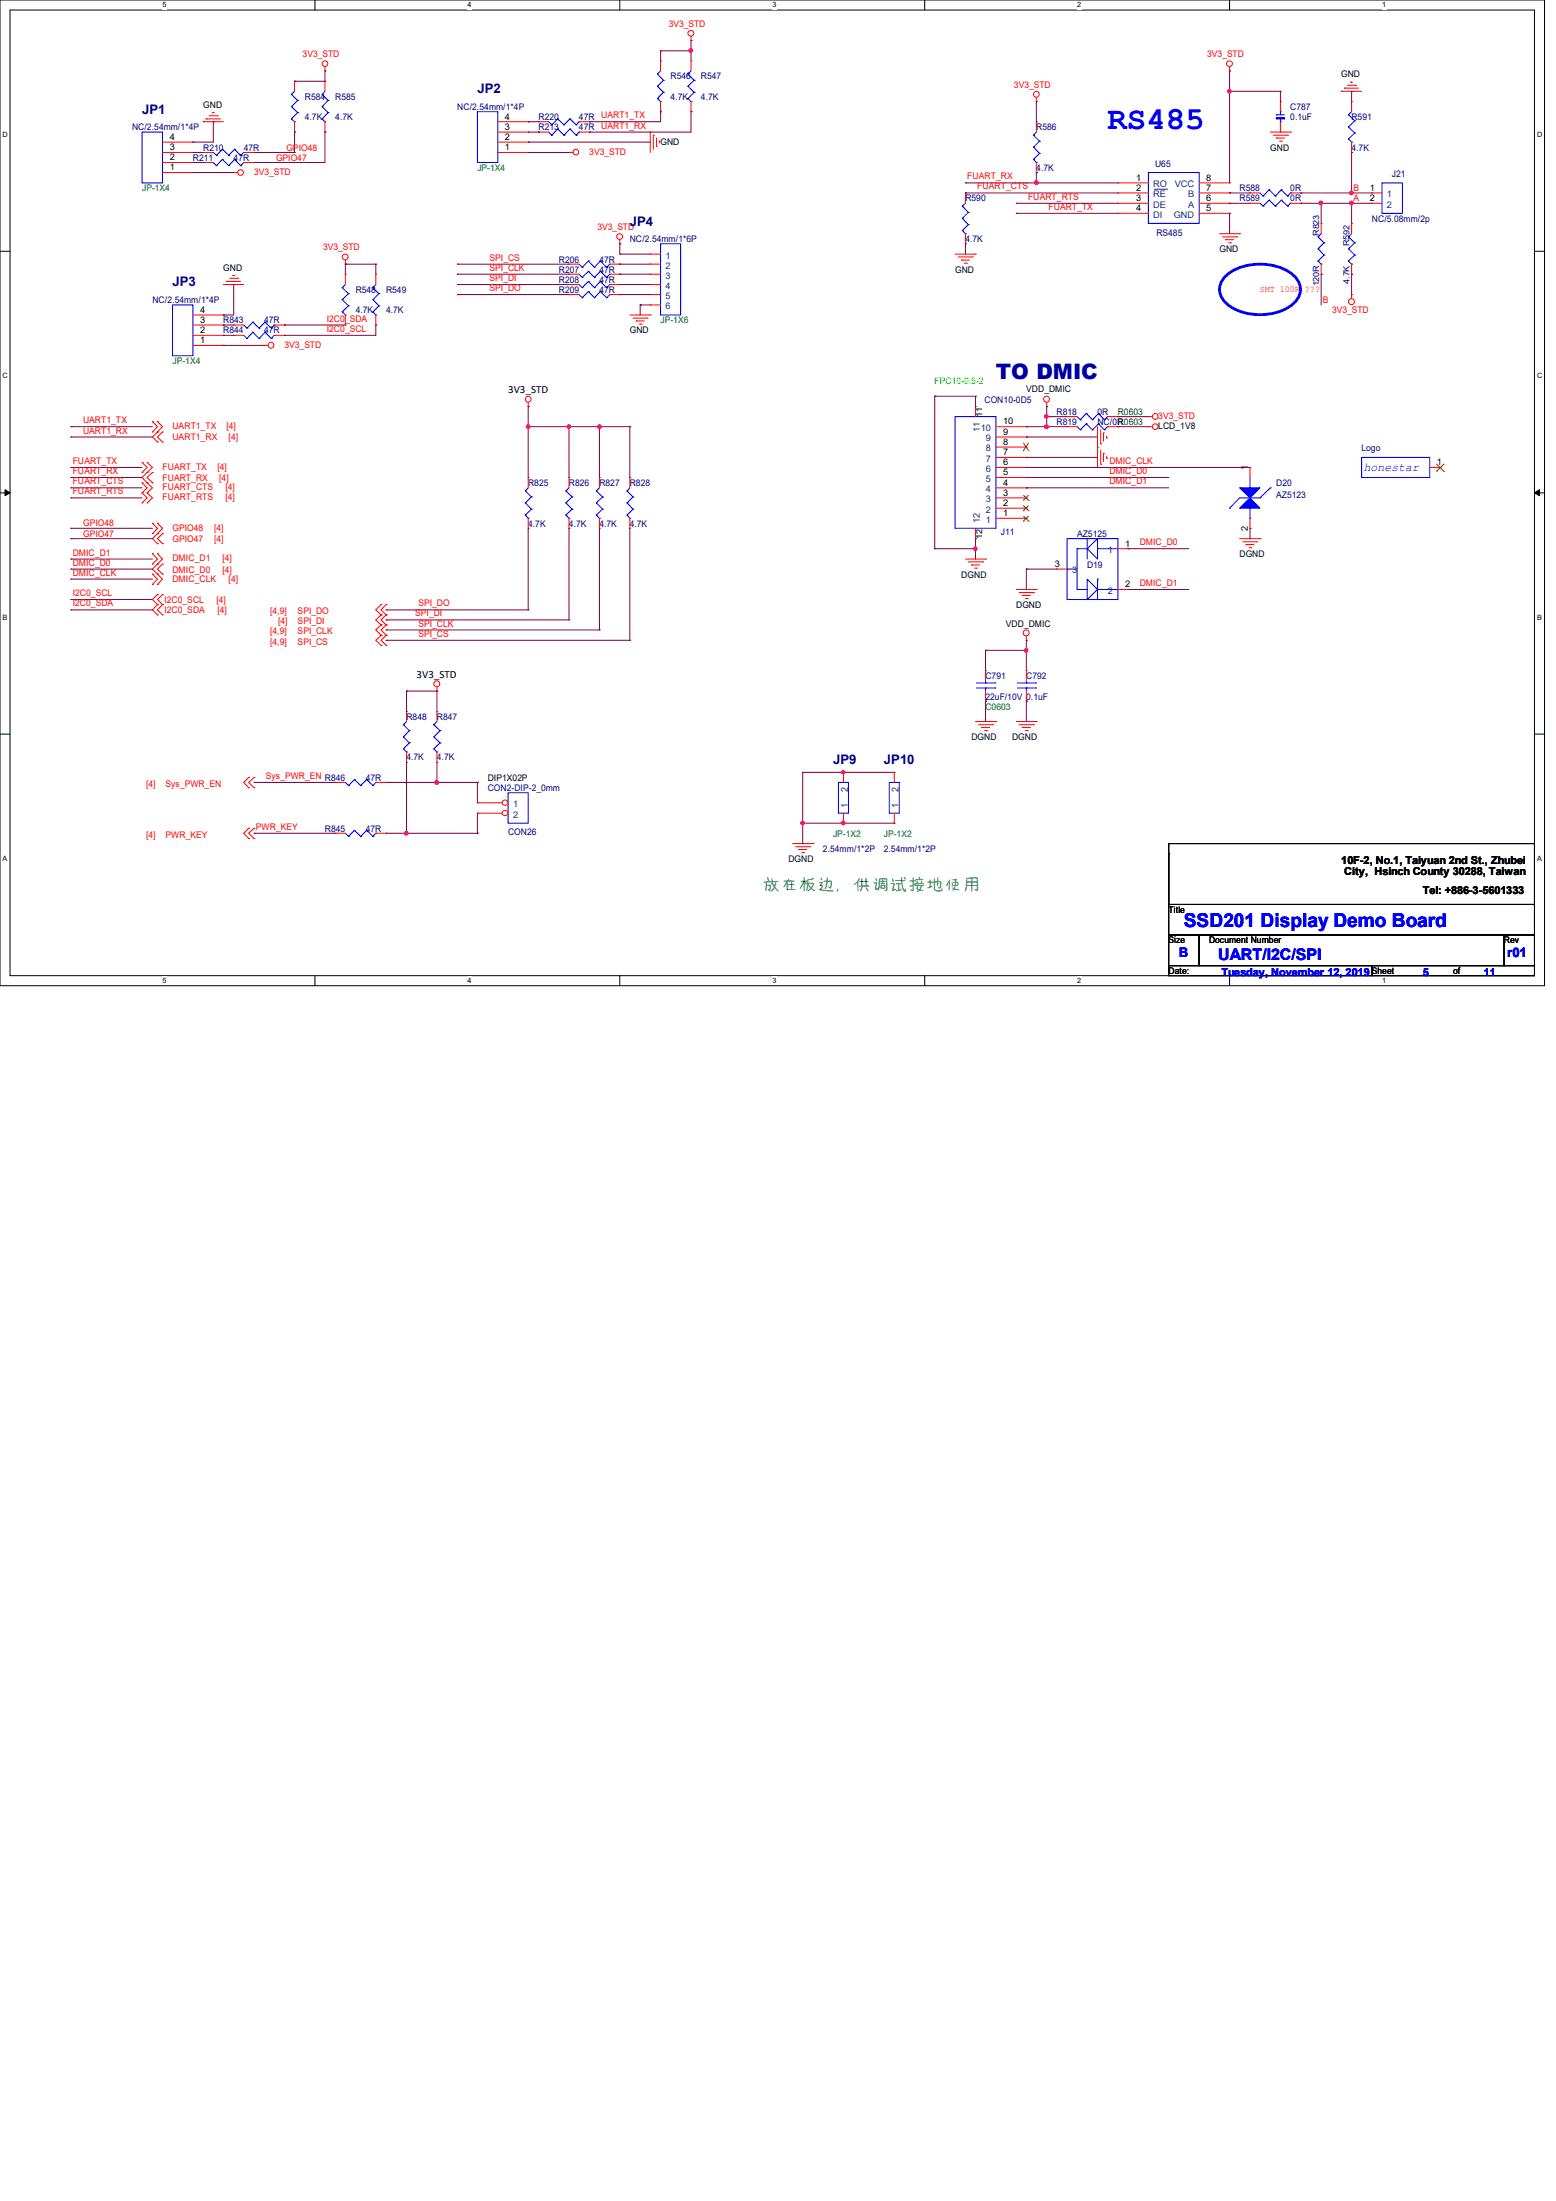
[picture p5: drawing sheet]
<svg xmlns="http://www.w3.org/2000/svg" width="210mm" height="297mm" viewBox="0 0 210 297" stroke-linecap="round" stroke-linejoin="round" font-family="sans-serif">
<path d="M0 0h208.4v133h-208.4zM1.4 1.4h205.7v130.3h-205.7z" fill="none" stroke="#000" stroke-width=".13"/>
<g fill="#fff">
<path d="M21.9 .1h.6v1.1h-.6z"/>
<path d="M21.9 131.8h.6v1.1h-.6z"/>
</g>
<path d="M42.5 0v1.4M42.5 131.7v1.3" fill="none" stroke="#000" stroke-width=".13"/>
<g fill="#fff">
<path d="M63.1 .1h.5v1.1h-.5z"/>
<path d="M63.1 131.8h.5v1.1h-.5z"/>
</g>
<path d="M83.7 0v1.4M83.7 131.7v1.3" fill="none" stroke="#000" stroke-width=".13"/>
<g fill="#fff">
<path d="M104.2 .1h.6v1.1h-.6z"/>
<path d="M104.2 131.8h.6v1.1h-.6z"/>
</g>
<path d="M124.8 0v1.4M124.8 131.7v1.3" fill="none" stroke="#000" stroke-width=".13"/>
<g fill="#fff">
<path d="M145.4 .1h.5v1.1h-.5z"/>
<path d="M145.4 131.8h.5v1.1h-.5z"/>
</g>
<path d="M165.9 0v1.4M165.9 131.7v1.3" fill="none" stroke="#000" stroke-width=".13"/>
<g fill="#fff">
<path d="M186.5 .1h.6v1.1h-.6z"/>
<path d="M186.5 131.8h.6v1.1h-.6z"/>
<path d="M.3 17.6h.8v1.1h-.8z"/>
<path d="M207.4 17.6h.8v1.1h-.8z"/>
<path d="M.3 50.2h.8v1.1h-.8z"/>
<path d="M207.4 50.2h.8v1.1h-.8z"/>
</g>
<path d="M0 33.9h1.4M207.1 33.9h1.3" fill="none" stroke="#000" stroke-width=".13"/>
<g fill="#fff">
<path d="M.3 82.8h.7v1.1h-.7z"/>
<path d="M207.4 82.8h.7v1.1h-.7z"/>
</g>
<path d="M0 66.5h1.4M207.1 66.5h1.3" fill="none" stroke="#000" stroke-width=".13"/>
<path d="M.7 66.1l.7 .4-.7 .4zM207.1 66.5l.7-.4v.8z" fill="#000" stroke="#000" stroke-width=".13"/>
<g fill="#fff">
<path d="M.3 115.3h.7v1.1h-.7z"/>
<path d="M207.4 115.3h.7v1.1h-.7z"/>
</g>
<path d="M0 99.1h1.4M207.1 99.1h1.3M157.7 113.8h49.4v8.2h-49.4zM157.7 115.2h.1M157.7 115.2v6.8M157.7 122h49.4v4.2h-49.4zM157.7 126.2h4.1v4.1h-4.1zM157.7 130.3h27.5v1.4h-27.5zM161.8 126.2h41.2v4.1h-41.2zM185.2 130.3h21.9v1.4h-21.9zM203 126.2h4.1v4.1h-4.1z" fill="none" stroke="#000" stroke-width=".13"/>
<path d="M165.3 37.3a7.4 7.4 0 0 1 7.5-1.2 3.5 3.5 0 0 1 2.7 3 3.5 3.5 0 0 1-2.7 2.9 7.9 7.9 0 0 1-6.9-.8 2.48 2.48 0 0 1-.6-3.9z" fill="none" stroke="#00f" stroke-width=".38"/>
<g fill="none" stroke="#f00" stroke-width=".13">
<path d="M27.4 16.4h.1M27.4 16.4h2.7M27.8 16h.1M27.8 16h2M28.2 15.6h1.1M28.7 15.2h.1M28.7 15.2h.2M29.3 15.6h.1M43.9 9.6h.1M43.9 9v.6M87.8 17.8h.1M87.8 17.8v2.8"/>
<path d="M88.2 18.2h.1M88.2 18.2v2M88.6 19.7h.1M88.6 18.6v1.1M89 19h.1M89 19v.3M93.3 5.5h.1M93.3 4.9v.6M139.9 13.7h.1M139.9 13.2v.5M165.9 9.6h.1M165.9 9v.6"/>
<path d="M171.4 17.8h2.8M171.8 18.2h2M172.3 18.6h.1M172.3 18.6h1.1M172.7 19h.2M172.9 19h.1M173.8 18.2h.1M174.2 17.8h.1M181 12.3h.1M181 12.3h2.8M181.4 11.9h.1M181.4 11.9h1.9"/>
<path d="M181.9 11.5h1.1M182.3 11.1h.1M182.3 11.1h.2M183 11.5h.1M30.1 38.4h.1M30.1 38.4h2.8M30.6 38h.1M30.6 38h1.9M31 37.5h1.1M31.4 37.2h.1M31.4 37.2h.3M31.5 23.3h.1"/>
<path d="M31.5 23.3h.6M32.1 37.5h.1M46.6 35.6h.1M46.6 35.1v.5M76.8 20.6h.1M76.8 20.6h.5M83.7 32.9h.1M83.7 32.3v.6M128.9 34.3h2.8M129.3 34.7h1.9M129.8 35.1h.1M129.8 35.1h1.1"/>
<path d="M130.1 35.5h.3M130.4 35.5h.1M131.2 34.7h.1M131.7 34.3h.1M164.6 31.5h2.7M165 32h1.9M165.4 32.3h.1M165.4 32.3h1.1M165.8 32.8h.3M166.1 32.8h.1M166.9 32h.1M167.3 31.5h.1"/>
<path d="M182.4 39.8h.1M182.4 39.8v.5M20.6 56.9h.1M20.6 58.3h.1M20.6 56.9l.7 .7-.7 .7M21.3 56.9h.1M21.3 58.3h.1M21.3 59.6h.1M21.3 56.9l.6 .7-.6 .7M21.3 58.3l-.7 .7 .7 .6M21.9 58.3h.1M21.9 59.6h.1"/>
<path d="M21.9 58.3l-.6 .7 .6 .6M35.6 46.6h.1M35.6 46.6h.6M71.3 54.9h.1M71.3 54.3v.6M85 42.5h2.8M85.4 42.9h1.9M85.9 43.3h.1M85.9 43.3h1.1M86.3 43.7h.2M86.5 43.7h.1M87.3 42.9h.1"/>
<path d="M87.8 42.5h.1M141.3 54.9h.1M141.3 54.3v.6M148.1 57.6v5.5M148.5 59.9h.1M148.5 58v1.9M148.9 58.4h.1M148.9 58.4v1.1M149.4 59.1h.1M149.4 58.8v.3M155 56.2h.1M155 57.6h.1"/>
<path d="M155 56.2h.5M155 57.6h.5M19.2 62.4h.1M19.2 63.8h.1M19.2 65.2h.1M19.2 66.5h.1M19.2 67.9h.1M19.2 62.4l.7 .7-.7 .7M19.2 65.2l.7 .6-.7 .7M19.2 66.5l.7 .7-.7 .7M19.9 62.4h.1M19.9 63.8h.1"/>
<path d="M19.9 65.2h.1M19.9 66.5h.1M19.9 67.9h.1M19.9 62.4l.7 .7-.7 .7M19.9 63.8l-.7 .6 .7 .8M19.9 65.2l.7 .6-.7 .7M19.9 66.5l.7 .7-.7 .7M20.6 63.8h.1M20.6 65.2h.1M20.6 74.7h.1M20.6 76.1h.1M20.6 77.5h.1"/>
<path d="M20.6 78.9h.1M20.6 70.6h.1M20.6 72h.1M20.6 63.8l-.7 .6 .7 .8M20.6 74.7l.7 .7-.7 .7M20.6 77.5l.7 .6-.7 .8M20.6 70.6l.7 .7-.7 .7M21.3 74.7h.1M21.3 76.1h.1M21.3 77.5h.1M21.3 78.9h.1M21.3 70.6h.1"/>
<path d="M21.3 72h.1M21.3 73.4h.1M21.3 74.7l.6 .7-1.3 1.4 1.3 1.3-.6 .8M21.3 70.6l.6 .7-.6 .7M21.3 72l-.7 .7 .7 .7M21.9 76.1h.1M21.9 77.5h.1M21.9 72h.1M21.9 73.4h.1M21.9 76.1l-.6 .7 .6 .7M21.9 72l-.6 .7 .6 .7M130.3 75.4h2.7"/>
<path d="M130.7 75.8h1.9M131.1 76.2h.1M131.1 76.2h1.1M131.5 76.7h.3M131.8 76.7h.1M132.6 75.8h.1M133 75.4h.1M137.2 79.5h2.7M137.5 80h2M139.5 80h.1M139.9 79.5h.1M148.1 60.3h.1"/>
<path d="M148.1 63.1h.1M148.5 62.7h.1M148.5 60.7v2M148.9 61.2h.1M148.9 61.2v1.1M149.4 61.8h.1M149.4 61.6v.2M167.3 72.7h2.8M167.7 73.1h1.9M168.1 73.5h.1M168.1 73.5h1.1M168.6 73.9h.2"/>
<path d="M168.8 73.9h.1M169.6 73.1h.1M170.1 72.7h.1M21.3 80.2h.1M21.3 81.6h.1M21.3 83h.1M21.3 80.2l-.7 .7 .7 .7M21.3 81.6l-.7 .7 .7 .7M21.9 81.6h.1M21.9 80.2h.1M21.9 83h.1M21.9 80.2l-.6 .7 .6 .7"/>
<path d="M21.9 81.6l-.6 .7 .6 .7M51.4 81.6h.1M51.4 83h.1M51.4 84.3h.1M51.4 85.7h.1M51.4 87.1h.1M51.4 81.6l-.7 .7 .7 .7M51.4 83l-.7 .7 .7 .6M51.4 84.3l-.7 .7 .7 .7M51.4 85.7l-.7 .7 .7 .7M52.1 81.6h.1M52.1 83h.1"/>
<path d="M52.1 84.3h.1M52.1 85.7h.1M52.1 87.1h.1M52.1 81.6l-.7 .7 .7 .7M52.1 83l-.7 .7 .7 .6M52.1 84.3l-.7 .7 .7 .7M52.1 85.7l-.7 .7 .7 .7M59 93.3h.1M59 92.7v.6M131.7 97.4h2.7M132.1 97.8h1.9M132.5 98.2h.1"/>
<path d="M132.5 98.2h1.1M132.9 98.6h.3M133.2 98.6h.1M134 97.8h.1M134.4 97.4h.1M137.2 97.4h2.7M137.5 97.8h2M138 98.2h.1M138 80.3h.1M138 98.2h1.1M138 80.3h1.1M138.4 98.6h.2"/>
<path d="M138.4 80.8h.2M138.5 86.4h.1M138.5 85.9v.5M138.6 98.6h.1M138.6 80.8h.1M139.5 97.8h.1M139.9 97.4h.1M33.6 104.9h.1M33.6 106.3h.1M33.6 111.8h.1M33.6 113.2h.1M33.6 104.9l-.7 .7 .7 .7"/>
<path d="M33.6 111.8l-.7 .6 .7 .8M34.3 104.9h.1M34.3 106.3h.1M34.3 111.8h.1M34.3 113.2h.1M34.3 104.9l-.7 .7 .7 .7M34.3 111.8l-.7 .6 .7 .8M107 113.8h2.7M107.4 114.3h1.9M107.8 114.6h.1M107.8 114.6h1.1M108.2 115.1h.3"/>
<path d="M108.5 115.1h.1M109.3 114.3h.1M109.7 113.8h.1"/>
<circle cx="43.9" cy="8.6" r=".38"/>
<circle cx="93.2" cy="4.5" r=".39"/>
<circle cx="139.9" cy="12.7" r=".39"/>
<circle cx="165.9" cy="8.6" r=".39"/>
<circle cx="32.5" cy="23.3" r=".38"/>
<circle cx="46.6" cy="34.7" r=".39"/>
<circle cx="77.7" cy="20.5" r=".38"/>
<circle cx="83.6" cy="31.9" r=".39"/>
<circle cx="36.6" cy="46.6" r=".39"/>
<circle cx="71.3" cy="53.9" r=".39"/>
<circle cx="141.2" cy="53.9" r=".4"/>
<circle cx="155.9" cy="56.2" r=".39"/>
<circle cx="155.9" cy="57.6" r=".38"/>
<circle cx="182.4" cy="40.7" r=".4"/>
<circle cx="58.9" cy="92.3" r=".4"/>
<circle cx="138.5" cy="85.4" r=".4"/>
</g>
<path d="M68.6 107h2.7v4.1h-2.7z" fill="none" stroke="#00f" stroke-width=".13"/>
<circle cx="68.2" cy="108.3" r=".37" fill="#fff" stroke="#f00" stroke-width=".13"/>
<path d="M64.4 108.3h.1M64.4 108.3h3.4" fill="none" stroke="#f00" stroke-width=".13"/>
<circle cx="68.2" cy="109.7" r=".37" fill="#fff" stroke="#f00" stroke-width=".13"/>
<g fill="none" stroke="#f00" stroke-width=".13">
<path d="M21.9 19.2h4.1M26 19.2h.1M39.8 11h.1M39.8 17.8h.1M39.8 11v1.3M39.8 16.4v1.4M43.9 11h.1M43.9 17.8h.1M43.9 11v1.3M43.9 16.4v1.4M67.2 16.4h4.1M67.2 19.2h4.1"/>
<path d="M67.2 17.8h4.1M71.3 19.2h.1M71.3 17.8h.1M71.3 16.4h.1M72.7 16.4h.1M72.7 17.8h.1M72.7 16.4h1.3M72.7 17.8h1.3M78.1 16.4h1.4M78.1 17.8h1.4M79.5 16.4h.1M79.5 17.8h.1"/>
<path d="M89.2 8.2h.1M89.2 15.1h.1M89.2 8.2v1.4M89.2 13.7v1.4M93.3 8.2h.1M93.3 15.1h.1M93.3 8.2v1.4M93.3 13.7v1.4M139.9 16.4h.1M139.9 16.4v1.4M172.8 17.8h.1M172.8 13.7h.1"/>
<path d="M172.8 13.7v1.4M172.8 16.4v1.4M182.4 13.7h.1M182.4 13.7v1.4M182.4 19.2v1.4M21.9 21.9h4.1M21.9 23.3h4.1M21.9 20.6h4.1M26 23.3h.1M26 21.9h.1M26 20.6h.1M27.4 21.9h.1"/>
<path d="M27.4 20.6h.1M27.4 21.9h1.4M27.4 20.6h1.4M32.9 21.9h1.4M32.9 20.6h1.4M34.3 21.9h.1M34.3 20.6h.1M46.6 37h.1M46.6 37v1.4M50.7 37h.1M50.7 37v1.4M67.2 20.6h4.1"/>
<path d="M71.3 20.6h.1M76.8 37h.1M76.8 35.6h.1M76.8 38.4h.1M76.8 39.8h.1M76.8 37h1.3M76.8 35.6h1.3M76.8 38.4h1.3M76.8 39.8h1.3M82.3 37h1.4M82.3 35.6h1.4M82.3 38.4h1.4"/>
<path d="M82.3 39.8h1.4M83.7 37h.1M83.7 35.6h.1M83.7 38.4h.1M83.7 39.8h.1M87.8 34.3h.1M87.8 35.6h.1M87.8 37h.1M87.8 38.4h.1M87.8 39.8h.1M87.8 37h1.4M87.8 34.3h1.4"/>
<path d="M87.8 35.6h1.4M87.8 38.4h1.4M87.8 39.8h1.4M130.3 26h.1M130.3 32.9h.1M130.3 26v1.4M130.3 31.5v1.4M139.9 23.3h.1M139.9 21.9v1.4M150.9 24.7h.1M150.9 26h.1M150.9 27.4h.1"/>
<path d="M150.9 28.8h.1M150.9 26h4.1M150.9 27.4h4.1M150.9 24.7h4.1M150.9 28.8h4.1M161.8 26h4.1M161.8 27.4h4.1M161.8 24.7h4.1M161.8 28.8h4.1M165.9 28.8h.1M165.9 27.4h.1M165.9 26h.1"/>
<path d="M165.9 24.7h.1M168.7 26h.1M168.7 27.4h.1M168.7 26h1.4M168.7 27.4h1.4M174.2 26h1.4M174.2 27.4h1.4M175.6 26h.1M175.6 27.4h.1M178.3 30.1h.1M178.3 37h.1M178.3 30.1v1.4"/>
<path d="M178.3 35.6v1.4M182.4 20.6h.1M182.4 30.1h.1M182.4 37h.1M182.4 30.1v1.4M182.4 35.6v1.4M185.2 26h.1M185.2 27.4h.1M185.2 26h1.3M185.2 27.4h1.3M26 46.6h4.1M26 45.3h4.1"/>
<path d="M26 43.9h4.1M26 42.5h4.1M30.1 46.6h.1M30.1 45.3h.1M30.1 43.9h.1M30.1 42.5h.1M31.5 43.9h.1M31.5 45.3h.1M31.5 45.3h1.4M31.5 43.9h1.4M37 45.3h1.4M37 43.9h1.4"/>
<path d="M38.4 43.9h.1M38.4 45.3h.1M46.6 43.9h.1M46.6 42.5v1.4M50.7 43.9h.1M50.7 42.5v1.4M87.8 41.1h.1M87.8 41.1h1.4M131.7 54.9h.1M131.7 54.9v1.3M134.4 59h4.1M134.4 57.6h4.1"/>
<path d="M138.5 59h.1M138.5 57.6h.1M144 57.6h.1M144 56.2h.1M144 57.6h1.4M144 56.2h1.4M149.5 57.6h1.4M149.5 56.2h1.4M150.9 57.6h.1M150.9 56.2h.1M71.3 64.4h.1M71.3 71.3h.1"/>
<path d="M71.3 64.4v1.4M71.3 69.9v1.4M76.8 64.4h.1M76.8 71.3h.1M76.8 64.4v1.4M76.8 69.9v1.4M80.9 64.4h.1M80.9 71.3h.1M80.9 64.4v1.4M80.9 69.9v1.4M85 64.4h.1M85 71.3h.1"/>
<path d="M85 64.4v1.4M85 69.9v1.4M131.7 72.7h.1M131.7 71.3v1.4M134.4 69.9h4.1M134.4 60.3h4.1M134.4 61.7h4.1M134.4 68.6h4.1M134.4 67.2h4.1M134.4 65.8h4.1M134.4 64.4h4.1M134.4 63.1h4.1"/>
<path d="M138.5 69.9h.1M138.5 60.3h.1M138.5 61.7h.1M138.5 68.6h.1M138.5 67.2h.1M138.5 65.8h.1M138.5 64.4h.1M138.5 63.1h.1M142.6 76.8h.1M142.6 76.8h1.4M150.9 79.5h1.3M150.9 74h1.3"/>
<path d="M152.2 79.5h.1M152.2 74h.1M168.7 63.1h.1M168.7 71.3h.1M168.7 63.1v1.3M168.7 69.9v1.4M193 63.1h1.4M194.4 63.1h.1M54.9 96h.1M54.9 96v1.4M59 96h.1M59 96v1.4"/>
<path d="M133 90.5h.1M133 94.6h.1M133 90.5v1.4M133 93.3v1.3M138.5 90.5h.1M138.5 94.6h.1M138.5 90.5v1.4M138.5 93.3v1.3M45.3 112.4h.1M45.3 105.6h.1M45.3 112.4h1.3M45.3 105.6h1.3"/>
<path d="M50.7 112.4h1.4M50.7 105.6h1.4M52.1 112.4h.1M52.1 105.6h.1M54.9 102.9h.1M54.9 101.5v1.4M59 102.9h.1M59 101.5v1.4M64.4 109.7h.1M64.4 109.7h3.4M113.8 111.1h.1M113.8 104.2h.1"/>
<path d="M113.8 104.2v1.4M113.8 109.7v1.4M120.7 111.1h.1M120.7 104.2h.1M120.7 104.2v1.4M120.7 109.7v1.4"/>
</g>
<g fill="none" stroke="#00f" stroke-width=".13">
<path d="M19.2 17.8h2.7v6.9h-2.7zM39.3 12.7h.1M39.3 14.4h.1M39.3 16h.1M39.3 12.7l.9 .8M39.3 14.4l.9 .8M39.3 16l.5 .4M39.8 16.4h.1M39.8 12.3l-.5 .4M40.2 13.5h.1M40.2 15.2h.1M40.2 13.5l-.9 .9"/>
<path d="M40.2 15.2l-.9 .8M43.5 12.7h.1M43.5 14.4h.1M43.5 16h.1M43.5 12.7l.8 .8M43.5 14.4l.8 .8M43.5 16l.4 .4M43.9 16.4h.1M43.9 12.3l-.4 .4M44.3 13.5h.1M44.3 15.2h.1M44.3 13.5l-.8 .9"/>
<path d="M44.3 15.2l-.8 .8M64.4 15.1h2.8v6.8h-2.8zM74 16.4l.5 .4M74 17.8l.5 .4M74.5 16.8h.1M74.5 18.2h.1M75.3 16h.1M75.3 17.4h.1M75.3 16l-.8 .8M75.3 16l.8 .8M75.3 17.4l-.8 .8M75.3 17.4l.8 .8"/>
<path d="M76.1 16.8h.1M76.1 18.2h.1M76.9 16h.1M76.9 17.4h.1M76.9 16l-.8 .8M76.9 16l.9 .8M76.9 17.4l-.8 .8M76.9 17.4l.9 .8M77.8 16.8h.1M77.8 18.2h.1M78.1 16.4h.1M78.1 17.8h.1"/>
<path d="M78.1 16.4l-.3 .4M78.1 17.8l-.3 .4M88.7 10h.1M88.7 11.6h.1M88.7 13.3h.1M88.7 10l.8 .8M88.7 11.6l.8 .8M88.7 13.3l.5 .4M89.2 13.7h.1M89.2 9.6l-.5 .4M89.5 10.8h.1M89.5 12.4h.1"/>
<path d="M89.5 10.8l-.8 .8M89.5 12.4l-.8 .9M92.8 10h.1M92.8 11.6h.1M92.8 13.3h.1M92.8 10l.9 .8M92.8 11.6l.9 .8M92.8 13.3l.5 .4M93.3 13.7h.1M93.3 9.6l-.5 .4M93.7 10.8h.1M93.7 12.4h.1"/>
<path d="M93.7 10.8l-.9 .8M93.7 12.4l-.9 .9M139.5 18.2h.1M139.5 19.9h.1M139.5 18.2l.8 .8M139.5 19.9l.8 .8M139.9 17.8l-.4 .4M140.3 19h.1M140.3 19l-.8 .9M172.3 15.5h.1M172.3 15.5h1.1M172.8 15.1h.1"/>
<path d="M172.8 16.4h.1M172.8 15.1v.4M172.8 16v.4M182 15.5h.1M182 17.1h.1M182 18.8h.1M182 15.5l.8 .8M182 17.1l.8 .8M182 18.8l.4 .4M182.4 19.2h.1M182.4 15.1l-.4 .4M182.8 16.3h.1"/>
<path d="M182.8 17.9h.1M182.8 16.3l-.8 .8M182.8 17.9l-.8 .9M28.8 21.9l.4 .5M28.8 20.6l.4 .4M29.2 22.4h.1M29.2 21h.1M30 21.5h.1M30 20.2h.1M30 21.5l-.8 .9M30 21.5l.9 .9M30 20.2l-.8 .8"/>
<path d="M30 20.2l.9 .8M30.9 22.4h.1M30.9 21h.1M31.7 21.5h.1M31.7 20.2h.1M31.7 21.5l-.8 .9M31.7 21.5l.8 .9M31.7 20.2l-.8 .8M31.7 20.2l.8 .8M32.5 22.4h.1M32.5 21h.1M32.9 21.9h.1"/>
<path d="M32.9 20.6h.1M32.9 21.9l-.4 .5M32.9 20.6l-.4 .4M46.2 38.8h.1M46.2 38.8l.8 .8M46.6 38.4l-.4 .4M47 39.6h.1M47 39.6l-.8 .8M50.3 38.8h.1M50.3 38.8l.8 .8M50.7 38.4l-.4 .4M51.1 39.6h.1"/>
<path d="M51.1 39.6l-.8 .8M78.1 37l.5 .4M78.1 35.6l.5 .5M78.1 38.4l.5 .4M78.1 39.8l.5 .4M78.6 37.4h.1M78.6 36.1h.1M78.6 38.8h.1M79.4 36.6h.1M79.4 35.2h.1M79.4 38h.1M79.4 39.3h.1"/>
<path d="M79.4 36.6l-.8 .8M79.4 36.6l.8 .8M79.4 35.2l-.8 .9M79.4 35.2l.8 .9M79.4 38l-.8 .8M79.4 38l.8 .8M79.4 39.3l-.8 .9M79.4 39.3l.8 .9M80.2 37.4h.1M80.2 36.1h.1M80.2 38.8h.1M81 36.6h.1"/>
<path d="M81 35.2h.1M81 38h.1M81 39.3h.1M81 36.6l-.8 .8M81 36.6l.9 .8M81 35.2l-.8 .9M81 35.2l.9 .9M81 38l-.8 .8M81 38l.9 .8M81 39.3l-.8 .9M81 39.3l.9 .9M81.9 37.4h.1"/>
<path d="M81.9 36.1h.1M81.9 38.8h.1M82.3 37h.1M82.3 35.6h.1M82.3 38.4h.1M82.3 39.8h.1M82.3 37l-.4 .4M82.3 35.6l-.4 .5M82.3 38.4l-.4 .4M82.3 39.8l-.4 .4M89.2 32.9h2.7v9.6h-2.7zM129.9 27.8h.1"/>
<path d="M129.9 29.5h.1M129.9 31.1h.1M129.9 27.8l.8 .9M129.9 29.5l.8 .8M129.9 31.1l.4 .4M130.3 31.5h.1M130.3 27.4l-.4 .4M130.7 28.7h.1M130.7 30.3h.1M130.7 28.7l-.8 .8M130.7 30.3l-.8 .8M139.5 21.5h.1"/>
<path d="M139.5 21.5l.4 .4M139.9 21.9h.1M140.3 20.7h.1M140.3 20.7l-.8 .8M155 23.3h6.8v6.8h-6.8zM170.1 26l.4 .5M170.1 27.4l.4 .4M170.5 26.5h.1M170.5 27.8h.1M171.3 25.6h.1M171.3 27h.1M171.3 25.6l-.8 .9"/>
<path d="M171.3 25.6l.8 .9M171.3 27l-.8 .8M171.3 27l.8 .8M172.1 26.5h.1M172.1 27.8h.1M172.9 25.6h.1M172.9 27h.1M172.9 25.6l-.8 .9M172.9 25.6l.9 .9M172.9 27l-.8 .8M172.9 27l.9 .8M173.8 26.5h.1"/>
<path d="M173.8 27.8h.1M174.2 26h.1M174.2 27.4h.1M174.2 26l-.4 .5M174.2 27.4l-.4 .4M177.9 32h.1M177.9 33.6h.1M177.9 35.2h.1M177.9 32l.8 .8M177.9 33.6l.8 .8M177.9 35.2l.4 .4M178.3 35.6h.1"/>
<path d="M178.3 31.5l-.4 .5M178.7 32.8h.1M178.7 34.4h.1M178.7 32.8l-.8 .8M178.7 34.4l-.8 .8M182 32h.1M182 33.6h.1M182 35.2h.1M182 32l.8 .8M182 33.6l.8 .8M182 35.2l.4 .4M182.4 35.6h.1"/>
<path d="M182.4 31.5l-.4 .5M182.8 32.8h.1M182.8 34.4h.1M182.8 32.8l-.8 .8M182.8 34.4l-.8 .8M186.5 24.7h2.8v4.1h-2.8zM23.3 41.1h2.7v6.9h-2.7zM32.9 43.9l.4 .4M32.9 45.3l.4 .4M33.3 44.3h.1M33.3 45.7h.1M34.1 43.5h.1"/>
<path d="M34.1 44.8h.1M34.1 43.5l-.8 .8M34.1 43.5l.9 .8M34.1 44.8l-.8 .9M34.1 44.8l.9 .9M35 44.3h.1M35 45.7h.1M35.8 43.5h.1M35.8 44.8h.1M35.8 43.5l-.8 .8M35.8 43.5l.8 .8M35.8 44.8l-.8 .9"/>
<path d="M35.8 44.8l.8 .9M36.6 44.3h.1M36.6 45.7h.1M37 43.9h.1M37 45.3h.1M37 43.9l-.4 .4M37 45.3l-.4 .4M46.2 40.4h.1M46.2 42.1h.1M46.2 40.4l.8 .9M46.2 42.1l.4 .4M46.6 42.5h.1"/>
<path d="M47 41.3h.1M47 41.3l-.8 .8M50.3 40.4h.1M50.3 42.1h.1M50.3 40.4l.8 .9M50.3 42.1l.4 .4M50.7 42.5h.1M51.1 41.3h.1M51.1 41.3l-.8 .8M78.6 40.2h.1M80.2 40.2h.1M81.9 40.2h.1"/>
<path d="M128.9 56.2h5.5v15.1h-5.5zM145.4 57.6l.4 .4M145.4 56.2l.4 .4M145.8 58h.1M145.8 56.6h.1M146.6 57.2h.1M146.6 55.8h.1M146.6 57.2l-.8 .8M146.6 57.2l.8 .8M146.6 55.8l-.8 .8M146.6 55.8l.8 .8M147.4 58h.1"/>
<path d="M147.4 56.6h.1M148.3 57.2h.1M148.3 55.8h.1M148.3 57.2l-.9 .8M148.3 57.2l.8 .8M148.3 55.8l-.9 .8M148.3 55.8l.8 .8M149.1 58h.1M149.1 56.6h.1M149.5 57.6h.1M149.5 56.2h.1M149.5 57.6l-.4 .4"/>
<path d="M149.5 56.2l-.4 .4M70.9 66.3h.1M70.9 67.9h.1M70.9 69.5h.1M70.9 66.3l.8 .8M70.9 67.9l.8 .8M70.9 69.5l.4 .4M71.3 69.9h.1M71.3 65.8l-.4 .5M71.7 67.1h.1M71.7 68.7h.1M71.7 67.1l-.8 .8"/>
<path d="M71.7 68.7l-.8 .8M76.4 66.3h.1M76.4 67.9h.1M76.4 69.5h.1M76.4 66.3l.8 .8M76.4 67.9l.8 .8M76.4 69.5l.4 .4M76.8 69.9h.1M76.8 65.8l-.4 .5M77.2 67.1h.1M77.2 68.7h.1M77.2 67.1l-.8 .8"/>
<path d="M77.2 68.7l-.8 .8M80.5 66.3h.1M80.5 67.9h.1M80.5 69.5h.1M80.5 66.3l.8 .8M80.5 67.9l.8 .8M80.5 69.5l.4 .4M80.9 69.9h.1M80.9 65.8l-.4 .5M81.3 67.1h.1M81.3 68.7h.1M81.3 67.1l-.8 .8"/>
<path d="M81.3 68.7l-.8 .8M84.6 66.3h.1M84.6 67.9h.1M84.6 69.5h.1M84.6 66.3l.8 .8M84.6 67.9l.8 .8M84.6 69.5l.4 .4M85 69.9h.1M85 65.8l-.4 .5M85.4 67.1h.1M85.4 68.7h.1M85.4 67.1l-.8 .8"/>
<path d="M85.4 68.7l-.8 .8M144 72.7h6.9v8.2h-6.9zM144 76.8h.1M144 76.8h1.4M145.4 79.5h.1M145.4 74h.1M145.4 79.5h1.3M145.4 74h1.3M145.4 74v5.5M146.7 78.1l1.4 1.4-1.4 1.4zM146.7 74l1.4-1.3v2.7zM146.7 72.7h.1"/>
<path d="M146.7 74h.1M146.7 72.7v2.7M148.1 78.1h.1M148.1 79.5h.1M148.1 74h.1M148.1 78.1v2.8M148.1 79.5h2.8M148.1 74h2.8M165.9 68.6h.1M168.7 65.8h.1M168.7 69.9h.1M168.7 64.4v1.4"/>
<path d="M168.7 67.2v2.7M170.1 67.2h.1M170.1 67.2h-2.8l-1.4 1.4M171.4 65.8h.1M171.4 65.8l-1.3 1.4M183.8 61.7h9.2v2.7h-9.2zM54.4 97.8h.1M54.4 99.4h.1M54.4 97.8l.8 .8M54.4 99.4l.8 .8M54.9 97.4l-.5 .4M55.2 98.6h.1"/>
<path d="M55.2 98.6l-.8 .8M58.5 97.8h.1M58.5 99.4h.1M58.5 97.8l.9 .8M58.5 99.4l.9 .8M59 97.4l-.5 .4M59.4 98.6h.1M59.4 98.6l-.9 .8M131.8 92.8h2.5M131.8 92.2h2.5M133 92.2h.1M133 92.8h.1"/>
<path d="M133 91.9v.3M133 92.8v.5M134.3 92.8h.1M134.3 92.2h.1M137.3 92.8h2.4M137.3 92.2h2.4M138.5 92.2h.1M138.5 92.8h.1M138.5 91.9v.3M138.5 92.8v.5M139.7 92.8h.1M139.7 92.2h.1"/>
<path d="M46.6 112.4l.4 .5M46.6 105.6l.4 .4M47 112.9h.1M47 106h.1M47.8 112.1h.1M47.8 105.2h.1M47.8 112.1l-.8 .8M47.8 112.1l.9 .8M47.8 105.2l-.8 .8M47.8 105.2l.9 .8M48.7 112.9h.1M48.7 106h.1"/>
<path d="M49.5 112.1h.1M49.5 105.2h.1M49.5 112.1l-.8 .8M49.5 112.1l.8 .8M49.5 105.2l-.8 .8M49.5 105.2l.8 .8M50.3 112.9h.1M50.3 106h.1M50.7 112.4h.1M50.7 105.6h.1M50.7 112.4l-.4 .5M50.7 105.6l-.4 .4"/>
<path d="M54.4 101h.1M54.4 101l.5 .5M54.9 101.5h.1M55.2 100.2h.1M55.2 100.2l-.8 .8M58.5 101h.1M58.5 101l.5 .5M59 101.5h.1M59.4 100.2h.1M59.4 100.2l-.9 .8M113.2 105.6h1.3v4.1h-1.3zM120 105.6h1.4v4.1h-1.4z"/>
</g>
<g fill="#00f" stroke="#00f" stroke-width=".13">
<path d="M167.3 65.8h2.8l-1.4 1.4z"/>
<path d="M168.7 67.2l1.4 1.4h-2.8z"/>
<path d="M172.3 15.9h1.1v.1h-1.1z" fill-rule="evenodd"/>
</g>
<g fill="none" stroke="#804000" stroke-width=".13">
<path d="M138.1 59.8l.7 1M138.8 59.8l-.7 1M138.1 70.3h.1M138.1 60.8h.1M138.1 68.9h.1M138.1 67.5h.1M138.1 69.6l.7 .7M138.1 68.2l.7 .7M138.1 66.8l.7 .7M138.8 70.3h.1M138.8 60.8h.1M138.8 68.9h.1"/>
<path d="M138.8 67.5h.1M138.8 69.6l-.7 .7M138.8 68.2l-.7 .7M138.8 66.8l-.7 .7M193.9 63.6h.1M193.9 62.6l1 1M194.9 63.6h.1M194.9 62.6l-1 1"/>
</g>
<path d="M155.8 25.5h1.7M157.5 25.5h.1" fill="none" stroke="#004080" stroke-width=".13"/>
<g fill="none" stroke="#800040" stroke-width=".13">
<path d="M26 19.2h.1M28.8 16.4h.1M28.8 16.4v2.8h-2.8M39.8 11h.1M39.8 17.8h.1M39.8 17.8v2.8M43.9 9.6h.1M43.9 17.8h.1M43.9 9.6v1.4h-4.1M43.9 17.8v4.1h-9.6M71.3 19.2h.1M71.3 16.4h.1"/>
<path d="M71.3 16.4h1.4M71.3 17.8h1.4M71.3 19.2h16.5M72.7 17.8h.1M79.5 16.4h.1M79.5 17.8h.1M89.2 6.9h.1M89.2 15.1h.1M89.2 15.1v1.3h-9.7M89.2 6.9v1.3M89.2 6.9h4.1M93.3 5.5h.1"/>
<path d="M93.3 6.9h.1M93.3 15.1h.1M93.3 15.1v2.7h-13.8M93.3 5.5v2.7M139.9 13.7h.1M139.9 13.7v2.7M165.9 9.6h.1M165.9 12.3h.1M165.9 9.6v15.1M165.9 12.3h6.9M172.8 12.3h.1M172.8 12.3v1.4"/>
<path d="M182.4 12.3h.1M182.4 12.3v1.4M26 23.3h.1M26 20.6h.1M26 20.6h1.4M26 21.9h1.4M26 23.3h5.5M27.4 21.9h.1M31.5 38.4h.1M31.5 38.4v4.1h-1.4M34.3 21.9h.1M34.3 20.6h5.5"/>
<path d="M39.8 20.6h.1M46.6 35.6h.1M46.6 35.6v1.4M46.6 35.6h4.1M50.7 35.6h.1M50.7 35.6v1.4M61.7 35.6h.1M61.7 37h.1M61.7 38.4h.1M61.7 39.8h.1M61.7 35.6h15.1M61.7 37h15.1"/>
<path d="M61.7 38.4h15.1M61.7 39.8h15.1M71.3 20.6h.1M71.3 20.6h5.5M83.7 34.3h.1M83.7 32.9h.1M83.7 35.6h.1M83.7 37h.1M83.7 38.4h.1M83.7 39.8h.1M83.7 34.3h4.1M83.7 35.6h4.1"/>
<path d="M83.7 37h4.1M83.7 38.4h4.1M83.7 39.8h4.1M83.7 32.9v1.4M130.3 24.7h.1M130.3 26h.1M130.3 32.9h.1M130.3 24.7h20.6M130.3 26h20.6M130.3 32.9v1.4M137.2 28.8h.1M137.2 27.4h.1"/>
<path d="M137.2 28.8h13.7M137.2 27.4h13.7M139.9 23.3h.1M139.9 24.7h.1M139.9 23.3v1.4M165.9 26h.1M165.9 27.4h.1M165.9 28.8h.1M165.9 26h2.8M165.9 27.4h2.8M165.9 28.8v2.7M175.6 26h.1"/>
<path d="M175.6 27.4h.1M175.6 26h9.6M175.6 27.4h9.6M178.3 27.4h.1M178.3 37h.1M178.3 27.4v2.7M178.3 37v4.1M182.4 20.6h.1M182.4 26h.1M182.4 27.4h.1M182.4 37h.1M182.4 20.6v5.4"/>
<path d="M182.4 27.4v2.7M182.4 37v2.8M9.6 57.6h.1M9.6 59h.1M9.6 57.6h11M9.6 59h11M30.1 42.5h.1M30.1 46.6h.1M30.1 43.9h.1M30.1 45.3h.1M30.1 43.9h1.4M30.1 45.3h1.4"/>
<path d="M30.1 46.6h5.5M38.4 43.9h.1M38.4 45.3h.1M38.4 43.9h8.2M50.7 43.9h.1M50.7 43.9v1.4h-12.3M71.3 54.9h.1M71.3 57.6h.1M71.3 57.6h13.7M71.3 54.9v9.5M76.8 57.6h.1M76.8 57.6v6.8"/>
<path d="M80.9 57.6h.1M80.9 57.6v6.8M85 57.6h.1M85 57.6v6.8M86.4 41.1h.1M86.4 41.1v1.4M86.4 41.1h1.4M126.2 53.5h.1M126.2 53.5v20.5M126.2 53.5h5.5M131.7 53.5h.1M131.7 53.5v1.4"/>
<path d="M138.5 57.6h.1M138.5 59h.1M138.5 57.6h5.5M138.5 59h9.6M141.3 54.9h.1M141.3 56.2h.1M141.3 57.6h.1M141.3 54.9v2.7M141.3 56.2h2.7M150.9 56.2h.1M150.9 57.6h.1M150.9 57.6h4.1"/>
<path d="M150.9 56.2h4.1M9.6 63.1h.1M9.6 64.4h.1M9.6 65.8h.1M9.6 67.2h.1M9.6 75.4h.1M9.6 76.8h.1M9.6 78.1h.1M9.6 71.3h.1M9.6 72.7h.1M9.6 63.1h9.6M9.6 64.4h9.6"/>
<path d="M9.6 65.8h9.6M9.6 67.2h9.6M9.6 75.4h11M9.6 76.8h11M9.6 78.1h11M9.6 71.3h11M9.6 72.7h11M71.3 71.3v11M76.8 71.3v12.4M80.9 71.3v13.7M85 71.3v15.1M126.2 74h.1"/>
<path d="M126.2 74h5.5M131.7 72.7h.1M131.7 74h.1M131.7 72.7v2.7M138.5 61.7h.1M138.5 63.1h.1M138.5 64.4h.1M138.5 65.8h.1M138.5 76.8h.1M138.5 63.1h30.2M138.5 64.4h19.2M138.5 65.8h19.2"/>
<path d="M138.5 76.8h4.1M138.5 61.7h9.6M138.5 76.8v2.7M152.2 74h.1M152.2 79.5h.1M152.2 74h8.2M152.2 79.5h8.2M168.7 71.3h.1M168.7 71.3v1.4M9.6 80.9h.1M9.6 82.3h.1M9.6 82.3h11"/>
<path d="M9.6 80.9h11M52.1 82.3h.1M52.1 83.7h.1M52.1 85h.1M52.1 86.4h.1M52.1 82.3h19.2M52.1 83.7h24.7M52.1 85h28.8M52.1 86.4h32.9M54.9 93.3h.1M54.9 93.3v2.7M54.9 93.3h4.1"/>
<path d="M59 93.3h.1M59 93.3v2.7M71.3 82.3h.1M76.8 83.7h.1M80.9 85h.1M85 86.4h.1M133 94.6h.1M133 87.8h.1M133 87.8v2.7M133 94.6v2.8M133 87.8h5.5M138.5 94.6h.1"/>
<path d="M138.5 86.4h.1M138.5 87.8h.1M138.5 86.4v4.1M138.5 94.6v2.8M34.3 105.6h.1M34.3 112.4h.1M34.3 105.6h11M34.3 112.4h11M52.1 105.6h12.3M52.1 112.4h12.3M54.9 112.4h.1M54.9 102.9v9.5"/>
<path d="M59 105.6h.1M59 102.9v2.7M64.4 105.6h.1M64.4 112.4h.1M64.4 105.6v2.7M64.4 109.7v2.7M108.3 111.1h.1M108.3 113.8h.1M108.3 104.2h.1M108.3 111.1h12.4M108.3 104.2v9.6M108.3 104.2h12.4"/>
<path d="M113.8 104.2h.1M113.8 111.1h.1"/>
</g>
<g fill="#f0f" stroke="#f0f" stroke-width=".13">
<circle cx="139.9" cy="24.6" r=".25"/>
<circle cx="178.3" cy="27.4" r=".25"/>
<circle cx="182.4" cy="26" r=".25"/>
<circle cx="165.9" cy="12.3" r=".24"/>
<circle cx="182.4" cy="27.4" r=".25"/>
<circle cx="141.2" cy="57.6" r=".25"/>
<circle cx="141.2" cy="56.2" r=".24"/>
<circle cx="131.6" cy="74" r=".24"/>
<circle cx="138.5" cy="87.7" r=".24"/>
<circle cx="71.3" cy="57.6" r=".25"/>
<circle cx="80.9" cy="57.6" r=".25"/>
<circle cx="76.8" cy="57.6" r=".24"/>
<circle cx="93.2" cy="6.8" r=".25"/>
<circle cx="54.8" cy="112.4" r=".25"/>
<circle cx="58.9" cy="105.6" r=".25"/>
<circle cx="113.8" cy="111.1" r=".24"/>
<circle cx="108.3" cy="111.1" r=".24"/>
<circle cx="113.8" cy="104.2" r=".24"/>
</g>
<text font-size="4.4" fill="#00f" x="149.5" y="17.4">RS485</text>
<text font-size="2.9" fill="#0000a0" x="134.4" y="51.2">TO DMIC</text>
<text font-size="2.6" fill="#00f" x="159.8" y="125.1">SSD201 Display Demo Board</text>
<text font-size="2.5" fill="#008000" x="102.9" y="120.1">放在板边，供调试接地使用</text>
<text font-size="2.2" fill="#00f" x="164.4" y="129.6">UART/I2C/SPI</text>
<g font-size="1.8" fill="#000080">
<text x="19.2" y="15.4">JP1</text>
<text x="64.4" y="12.6">JP2</text>
<text x="85" y="30.4">JP4</text>
<text x="23.3" y="38.6">JP3</text>
<text x="112.4" y="103.1">JP9</text>
<text x="119.3" y="103.1">JP10</text>
</g>
<g font-size="1.8" fill="#00f">
<text x="159.1" y="129.2">B</text>
<text x="203.4" y="129.1">r01</text>
</g>
<text font-size="1.6" fill="#00f" x="184.1" y="63.5">honestar</text>
<g font-size="1.5">
<text x="68.6" y="53.1">3V3_STD</text>
<text x="56.2" y="91.5">3V3_STD</text>
<text x="181" y="116.5">10F-2, No.1, Taiyuan 2nd St., Zhubei</text>
<text x="181.4" y="118.1">City, Hsinch County 30288, Taiwan</text>
<text x="192" y="120.7">Tel: +886-3-5601333</text>
</g>
<g font-size="1.5" fill="#00f">
<text x="164.8" y="131.7">Tuesday, November 12, 2019</text>
<text x="192" y="131.7">5</text>
<text x="200.2" y="131.7">11</text>
</g>
<g font-size="1.2" fill="#f00">
<text x="90.2" y="3.6">3V3_STD</text>
<text x="40.8" y="7.7">3V3_STD</text>
<text x="136.9" y="11.8">3V3_STD</text>
<text x="162.9" y="7.7">3V3_STD</text>
<text x="81.1" y="16">UART1_TX</text>
<text x="81.1" y="17.4">UART1_RX</text>
<text x="34.3" y="23.6">3V3_STD</text>
<text x="37.3" y="21.7">GPIO47</text>
<text x="38.6" y="20.3">GPIO48</text>
<text x="79.5" y="20.9">3V3_STD</text>
<text x="130.5" y="24.2">FUART_RX</text>
<text x="131.9" y="25.6">FUART_CTS</text>
<text x="138.8" y="27">FUART_RTS</text>
<text x="141.5" y="28.3">FUART_TX</text>
<text x="182.7" y="25.8">B</text>
<text x="182.7" y="27.2">A</text>
<text x="43.6" y="33.8">3V3_STD</text>
<text x="66.1" y="35.2">SPI_CS</text>
<text x="80.6" y="31">3V3_STD</text>
<text x="66.1" y="36.5">SPI_CLK</text>
<text x="66.1" y="37.9">SPI_DI</text>
<text x="66.1" y="39.3">SPI_DO</text>
<text x="170" y="39.4">SMT 100R ???</text>
<text x="178.5" y="40.9">B</text>
<text x="38.4" y="46.9">3V3_STD</text>
<text x="44.1" y="43.4">I2C0_SDA</text>
<text x="44.1" y="44.8">I2C0_SCL</text>
<text x="179.8" y="42.3">3V3_STD</text>
<text x="11.2" y="57.1">UART1_TX</text>
<text x="11.2" y="58.5">UART1_RX</text>
<text x="23.3" y="57.9">UART1_TX</text>
<text x="23.3" y="59.4">UART1_RX</text>
<text x="30.6" y="57.9">[4]</text>
<text x="30.9" y="59.4">[4]</text>
<text x="156.3" y="56.6">3V3_STD</text>
<text x="9.8" y="62.6">FUART_TX</text>
<text x="9.8" y="64">FUART_RX</text>
<text x="9.8" y="65.4">FUART_CTS</text>
<text x="21.9" y="63.4">FUART_TX</text>
<text x="21.9" y="64.9">FUART_RX</text>
<text x="29.3" y="63.4">[4]</text>
<text x="29.6" y="64.9">[4]</text>
<text x="149.7" y="62.6">DMIC_CLK</text>
<text x="149.7" y="64">DMIC_D0</text>
<text x="149.7" y="65.4">DMIC_D1</text>
<text x="9.8" y="66.7">FUART_RTS</text>
<text x="11.2" y="71">GPIO48</text>
<text x="21.9" y="66.1">FUART_CTS</text>
<text x="21.9" y="67.5">FUART_RTS</text>
<text x="23.3" y="71.6">GPIO48</text>
<text x="28.9" y="71.6">[4]</text>
<text x="30.4" y="66.1">[4]</text>
<text x="30.4" y="67.5">[4]</text>
<text x="9.8" y="75">DMIC_D1</text>
<text x="9.8" y="76.3">DMIC_D0</text>
<text x="9.8" y="77.7">DMIC_CLK</text>
<text x="11.2" y="72.4">GPIO47</text>
<text x="23.3" y="75.7">DMIC_D1</text>
<text x="23.3" y="77.3">DMIC_D0</text>
<text x="23.3" y="73.2">GPIO47</text>
<text x="28.9" y="73.2">[4]</text>
<text x="30" y="75.7">[4]</text>
<text x="30" y="77.3">[4]</text>
<text x="153.8" y="73.6">DMIC_D0</text>
<text x="9.8" y="80.4">I2C0_SCL</text>
<text x="9.8" y="81.8">I2C0_SDA</text>
<text x="22.2" y="81.4">I2C0_SCL</text>
<text x="22.2" y="82.7">I2C0_SDA</text>
<text x="23.3" y="78.5">DMIC_CLK</text>
<text x="29.2" y="81.4">[4]</text>
<text x="29.3" y="82.7">[4]</text>
<text x="30.9" y="78.5">[4]</text>
<text x="36.4" y="82.9">[4,9]</text>
<text x="40.2" y="82.9">SPI_DO</text>
<text x="56" y="83.2">SPI_DI</text>
<text x="56.5" y="81.8">SPI_DO</text>
<text x="153.8" y="79.1">DMIC_D1</text>
<text x="36.4" y="85.6">[4,9]</text>
<text x="36.4" y="87">[4,9]</text>
<text x="37.5" y="84.2">[4]</text>
<text x="40.2" y="84.2">SPI_DI</text>
<text x="40.2" y="85.6">SPI_CLK</text>
<text x="40.2" y="87">SPI_CS</text>
<text x="56.5" y="84.5">SPI_CLK</text>
<text x="56.5" y="85.9">SPI_CS</text>
<text x="19.7" y="106.2">[4]</text>
<text x="22.4" y="106.2">Sys_PWR_EN</text>
<text x="35.9" y="105.1">Sys_PWR_EN R846</text>
<text x="19.7" y="113">[4]</text>
<text x="22.4" y="113">PWR_KEY</text>
<text x="34.5" y="112">PWR_KEY</text>
</g>
<g font-size="1.2" fill="#000080">
<text x="90.5" y="10.7">R546</text>
<text x="94.6" y="10.7">R547</text>
<text x="17.8" y="17.6">NC/2.54mm/1*4P</text>
<text x="41.1" y="13.5">R584</text>
<text x="41.1" y="16.2">4.7K</text>
<text x="45.3" y="13.5">R585</text>
<text x="45.3" y="16.2">4.7K</text>
<text x="61.7" y="14.9">NC/2.54mm/1*4P</text>
<text x="72.7" y="16.2">R220</text>
<text x="72.7" y="17.6">R213</text>
<text x="78.1" y="16.2">47R</text>
<text x="78.1" y="17.6">47R</text>
<text x="90.5" y="13.5">4.7K</text>
<text x="94.6" y="13.5">4.7K</text>
<text x="139.9" y="17.6">R586</text>
<text x="174.1" y="14.9">C787</text>
<text x="174.1" y="16.2">0.1uF</text>
<text x="182.4" y="16.2">R591</text>
<text x="26" y="21.7">R211</text>
<text x="27.4" y="20.3">R210</text>
<text x="31.5" y="21.7">47R</text>
<text x="32.9" y="20.3">47R</text>
<text x="139.9" y="23.1">4.7K</text>
<text x="155.9" y="22.5">U65</text>
<text x="182.4" y="20.3">4.7K</text>
<text x="187.9" y="23.9">J21</text>
<text x="130.3" y="27.2">R590</text>
<text x="167.3" y="25.8">R588</text>
<text x="167.3" y="27.2">R589</text>
<text x="174.1" y="25.8">0R</text>
<text x="174.1" y="27.2">0R</text>
<text x="185.1" y="29.9">NC/5.08mm/2p</text>
<text x="75.4" y="35.4">R206</text>
<text x="80.9" y="35.4">47R</text>
<text x="85" y="32.7">NC/2.54mm/1*6P</text>
<text x="130.3" y="32.7">4.7K</text>
<text x="156.1" y="31.8">RS485</text>
<text x="178" y="31.8" transform="rotate(-90 178 31.8)">R823</text>
<text x="182.1" y="33.2" transform="rotate(-90 182.1 33.2)">R592</text>
<text x="20.6" y="40.9">NC/2.54mm/1*4P</text>
<text x="48" y="39.5">R548</text>
<text x="52.1" y="39.5">R549</text>
<text x="75.4" y="36.8">R207</text>
<text x="75.4" y="38.1">R208</text>
<text x="75.4" y="39.5">R209</text>
<text x="80.9" y="36.8">47R</text>
<text x="80.9" y="38.1">47R</text>
<text x="80.9" y="39.5">47R</text>
<text x="178" y="38.6" transform="rotate(-90 178 38.6)">120R</text>
<text x="182.1" y="38.3" transform="rotate(-90 182.1 38.3)">4.7K</text>
<text x="30.1" y="43.6">R843</text>
<text x="30.1" y="45">R844</text>
<text x="35.6" y="43.6">47R</text>
<text x="35.6" y="45">47R</text>
<text x="48" y="42.3">4.7K</text>
<text x="52.1" y="42.3">4.7K</text>
<text x="132.9" y="54.4">CON10-0D5</text>
<text x="142.6" y="57.4">R819</text>
<text x="142.6" y="56">R818</text>
<text x="148.1" y="57.4">NC/0R</text>
<text x="148.1" y="56">0R</text>
<text x="71.3" y="65.6">R825</text>
<text x="76.8" y="65.6">R826</text>
<text x="80.9" y="65.6">R827</text>
<text x="85" y="65.6">R828</text>
<text x="172.2" y="65.6">D20</text>
<text x="183.8" y="60.8">Logo</text>
<text x="71.3" y="71.1">4.7K</text>
<text x="76.8" y="71.1">4.7K</text>
<text x="80.9" y="71.1">4.7K</text>
<text x="85" y="71.1">4.7K</text>
<text x="172.2" y="67.2">AZ5123</text>
<text x="135.1" y="72.2">J11</text>
<text x="145.4" y="72.4">AZ5125</text>
<text x="146.7" y="76.6">D19</text>
<text x="133" y="91.7">C791</text>
<text x="133" y="94.4">22uF/10V 0.1uF</text>
<text x="138.5" y="91.7">C792</text>
<text x="54.9" y="97.2">R848</text>
<text x="59" y="97.2">R847</text>
<text x="49.4" y="105.4">47R</text>
<text x="54.9" y="102.6">4.7K</text>
<text x="59" y="102.6">4.7K</text>
<text x="65.8" y="106.7">CON2-DIP-2_0mm</text>
<text x="43.9" y="112.2">R845</text>
<text x="49.4" y="112.2">47R</text>
<text x="68.6" y="112.6">CON26</text>
<text x="111.1" y="115">2.54mm/1*2P</text>
<text x="119.3" y="115">2.54mm/1*2P</text>
</g>
<g font-size="1.2">
<text x="181" y="10.5">GND</text>
<text x="27.4" y="14.6">GND</text>
<text x="68.2" y="17.5">3</text>
<text x="68.2" y="16.1">4</text>
<text x="22.9" y="23">1</text>
<text x="22.9" y="21.6">2</text>
<text x="22.9" y="20.3">3</text>
<text x="22.9" y="18.9">4</text>
<text x="68.2" y="20.3">1</text>
<text x="68.2" y="18.9">2</text>
<text x="89.1" y="19.5">GND</text>
<text x="171.4" y="20.3">GND</text>
<text x="153.3" y="24.4">1</text>
<text x="153.3" y="25.7">2</text>
<text x="153.3" y="27.1">3</text>
<text x="153.3" y="28.5">4</text>
<text x="162.8" y="28.5">5</text>
<text x="162.8" y="27.1">6</text>
<text x="162.8" y="25.7">7</text>
<text x="162.8" y="24.4">8</text>
<text x="184.9" y="25.7">1</text>
<text x="184.9" y="27.1">2</text>
<text x="164.6" y="34">GND</text>
<text x="30.1" y="36.5">GND</text>
<text x="128.9" y="36.8">GND</text>
<text x="27" y="46.3">1</text>
<text x="27" y="45">2</text>
<text x="27" y="43.6">3</text>
<text x="27" y="42.2">4</text>
<text x="85" y="45">GND</text>
<text x="138.5" y="53">VDD_DMIC</text>
<text x="132.5" y="56.2" transform="rotate(-90 132.5 56.2)">11</text>
<text x="135.4" y="58.7">9</text>
<text x="135.4" y="57.3">10</text>
<text x="156.3" y="57.9">LCD_1V8</text>
<text x="135.4" y="60">8</text>
<text x="135.4" y="61.4">7</text>
<text x="135.4" y="65.5">4</text>
<text x="135.4" y="64.1">5</text>
<text x="135.4" y="62.8">6</text>
<text x="168.4" y="63.5" transform="rotate(-90 168.4 63.5)">1</text>
<text x="193.9" y="62.8">1</text>
<text x="135.4" y="69.6">1</text>
<text x="135.4" y="68.3">2</text>
<text x="135.4" y="66.9">3</text>
<text x="168.4" y="71.6" transform="rotate(-90 168.4 71.6)">2</text>
<text x="129.7" y="77.9">DGND</text>
<text x="132.5" y="72.7" transform="rotate(-90 132.5 72.7)">12</text>
<text x="142.4" y="76.5">3</text>
<text x="151.8" y="73.7">1</text>
<text x="167.3" y="75.2">DGND</text>
<text x="137.1" y="82">DGND</text>
<text x="151.8" y="79.2">2</text>
<text x="135.8" y="84.5">VDD_DMIC</text>
<text x="131.1" y="99.9">DGND</text>
<text x="136.6" y="99.9">DGND</text>
<text x="65.8" y="105.4">DIP1X02P</text>
<text x="106.4" y="116.3">DGND</text>
<text x="157.7" y="123.2">Title</text>
<text x="157.7" y="127.3">Size</text>
<text x="157.7" y="131.4">Date:</text>
<text x="163.2" y="127.3">Document Number</text>
<text x="185.1" y="131.4">Sheet</text>
<text x="196.1" y="131.4">of</text>
<text x="203" y="127.3">Rev</text>
</g>
<g font-size="1.2" fill="#008000">
<text x="64.4" y="23.1">JP-1X4</text>
<text x="19.2" y="25.8">JP-1X4</text>
<text x="89.1" y="43.6">JP-1X6</text>
<text x="23.3" y="49.1">JP-1X4</text>
<text x="133" y="95.8">C0603</text>
<text x="112.4" y="112.9">JP-1X2</text>
<text x="119.3" y="112.9">JP-1X2</text>
</g>
<g font-size="1.2" fill="#004080">
<text x="155.7" y="25.3">RO</text>
<text x="155.7" y="26.6">RE</text>
<text x="155.7" y="28">DE</text>
<text x="155.7" y="29.4">DI</text>
<text x="158.4" y="29.4">GND</text>
<text x="158.6" y="25.3">VCC</text>
<text x="160.4" y="28">A</text>
<text x="160.4" y="26.6">B</text>
<text x="187.2" y="26.6">1</text>
<text x="187.2" y="28">2</text>
<text x="89.8" y="34.9">1</text>
<text x="89.8" y="36.2">2</text>
<text x="89.8" y="37.6">3</text>
<text x="89.8" y="39">4</text>
<text x="89.8" y="40.3">5</text>
<text x="89.8" y="41.7">6</text>
<text x="132.2" y="58.3" transform="rotate(-90 132.2 58.3)">11</text>
<text x="132.4" y="58.2">10</text>
<text x="133" y="59.6">9</text>
<text x="133" y="60.9">8</text>
<text x="133" y="62.3">7</text>
<text x="133" y="65">5</text>
<text x="133" y="63.7">6</text>
<text x="132.2" y="70.6" transform="rotate(-90 132.2 70.6)">12</text>
<text x="133" y="70.5">1</text>
<text x="133" y="69.2">2</text>
<text x="133" y="67.8">3</text>
<text x="133" y="66.4">4</text>
<text x="144.7" y="77.4">3</text>
<text x="149.5" y="74.6">1</text>
<text x="149.5" y="80.1">2</text>
<text x="114.4" y="106.9" transform="rotate(-90 114.4 106.9)">2</text>
<text x="121.3" y="106.9" transform="rotate(-90 121.3 106.9)">2</text>
<text x="69.3" y="108.9">1</text>
<text x="69.3" y="110.3">2</text>
<text x="114.4" y="109.1" transform="rotate(-90 114.4 109.1)">1</text>
<text x="121.3" y="109.1" transform="rotate(-90 121.3 109.1)">1</text>
</g>
<text font-size="1.2" fill="#0f0" x="126.1" y="51.9">FPC10-0.5-2</text>
<g font-size="1.2" fill="#004000">
<text x="150.9" y="57.4">R0603</text>
<text x="150.9" y="56">R0603</text>
</g>
<g font-size="1">
<text x="21.9" y="1">5</text>
<text x="63.1" y="1">4</text>
<text x="104.2" y="1">3</text>
<text x="145.4" y="1">2</text>
<text x="186.5" y="1">1</text>
<text x=".3" y="18.5">D</text>
<text x="207.5" y="18.5">D</text>
<text x=".3" y="51">C</text>
<text x="207.5" y="51">C</text>
<text x=".3" y="83.6">B</text>
<text x="207.5" y="83.6">B</text>
<text x=".3" y="116.2">A</text>
<text x="207.5" y="116.2">A</text>
<text x="21.9" y="132.7">5</text>
<text x="63.1" y="132.7">4</text>
<text x="104.2" y="132.7">3</text>
<text x="145.4" y="132.7">2</text>
<text x="186.5" y="132.7">1</text>
</g>
</svg>
